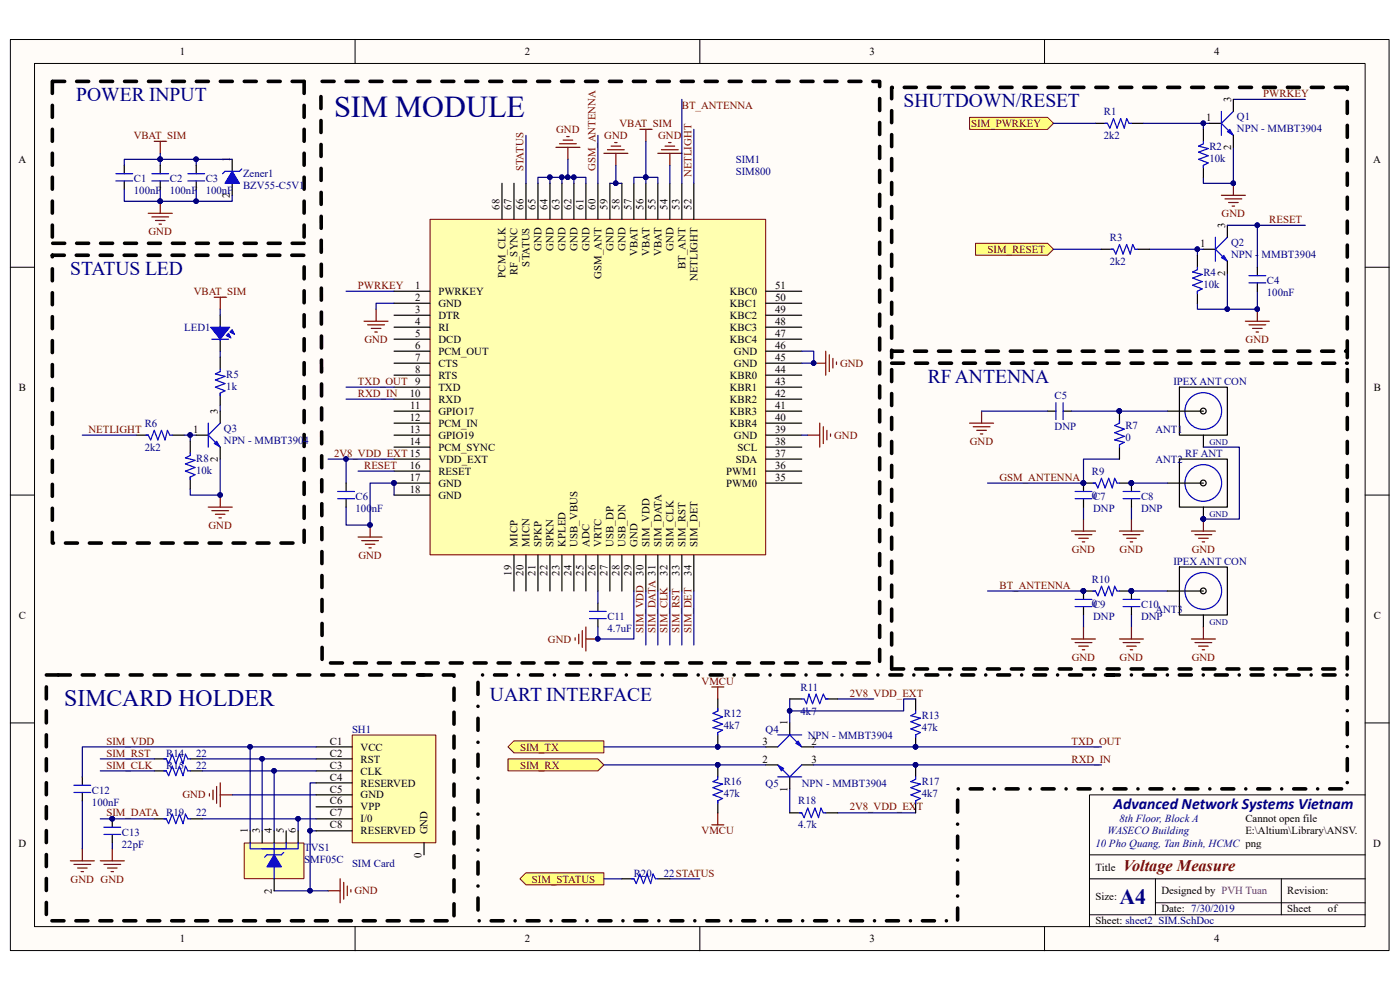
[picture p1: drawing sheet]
<svg xmlns="http://www.w3.org/2000/svg" width="297mm" height="210mm" viewBox="0 0 297 210" stroke-linecap="round" stroke-linejoin="round" font-family="sans-serif">
<path d="M2.2 8.4h292.5v193.2h-292.5z" fill="#fffcf8"/>
<path d="M2.2 8.4h292.5v193.2h-292.5z" fill="none" stroke="#000" stroke-width=".21"/>
<path d="M7.4 13.5h282.2v183.1h-282.2z" fill="#fffcf8"/>
<g fill="none" stroke="#000" stroke-width=".21">
<path d="M7.3 13.5h282.3v183.1h-282.3zM75.3 8.4v5.1M148.5 8.4v5.1M221.6 8.4v5.1M2.2 56.7h5.1M289.6 56.7h5.1M2.2 105h5.1M289.6 105h5.1M2.2 153.3h5.1M289.6 153.3h5.1M289.6 168.6h-58.5v28M75.3 196.6v5.1"/>
<path d="M148.5 196.6v5.1M221.6 196.6v5.1M231.1 186.4h58.5M231.1 194h58.5M231.1 181.3h58.5M245.1 186.4v7.6M245.1 191.5h44.5M271.8 186.4v7.6"/>
</g>
<g fill="#ffff80" stroke="#800000" stroke-width=".21">
<path d="M107.8 161h19l1.3 1.3-1.3 1.2h-19z" fill-rule="evenodd"/>
<path d="M109 157.2h19.1v2.5h-19.1l-1.2-1.3z" fill-rule="evenodd"/>
</g>
<path d="M91.3 46.6h71.1v71.1h-71.1z" fill="#ffffb0"/>
<path d="M91.2 46.5h71.2v71.2h-71.2z" fill="none" stroke="#800000" stroke-width=".21"/>
<g fill="none" stroke="#000" stroke-width=".25">
<path d="M106.5 38.9v7.6M109 38.9v7.6M111.6 38.9v7.6M114.1 38.9v7.6M116.7 38.9v7.6M119.2 38.9v7.6M121.8 38.9v7.6M124.3 38.9v7.6M126.8 38.9v7.6M129.4 38.9v7.6M131.9 38.9v7.6M134.5 38.9v7.6"/>
<path d="M137 38.9v7.6M139.6 38.9v7.6M142.1 38.9v7.6M144.6 38.9v7.6M147.2 38.9v7.6M83.6 79.6h7.6M83.6 77h7.6M83.6 74.5h7.6M83.6 72h7.6M83.6 69.4h7.6M83.6 66.9h7.6M83.6 64.3h7.6"/>
<path d="M83.6 61.8h7.6M162.4 79.6h7.7M162.4 77h7.7M162.4 74.5h7.7M162.4 72h7.7M162.4 69.4h7.7M162.4 66.9h7.7M162.4 64.3h7.7M162.4 61.8h7.7M83.6 99.9h7.6M83.6 97.4h7.6M83.6 94.8h7.6"/>
<path d="M83.6 92.3h7.6M83.6 89.8h7.6M83.6 87.2h7.6M83.6 84.7h7.6M83.6 82.1h7.6M162.4 99.9h7.7M162.4 97.4h7.7M162.4 94.8h7.7M162.4 92.3h7.7M162.4 89.8h7.7M162.4 87.2h7.7M162.4 84.7h7.7"/>
<path d="M162.4 82.1h7.7M83.6 102.5h7.6M83.6 105h7.6M109 117.7v7.7M111.6 117.7v7.7M114.1 117.7v7.7M116.7 117.7v7.7M119.2 117.7v7.7M121.8 117.7v7.7M124.3 117.7v7.7M126.8 117.7v7.7M129.4 117.7v7.7"/>
<path d="M131.9 117.7v7.7M134.5 117.7v7.7M137 117.7v7.7M139.6 117.7v7.7M142.1 117.7v7.7M144.6 117.7v7.7M147.2 117.7v7.7M162.4 102.5h7.7M32.7 161h2.6M40.4 161h2.5"/>
</g>
<circle cx="83.6" cy="102.5" r=".48" fill="#000080" stroke="#000080" stroke-width=".21"/>
<path d="M64.5 17.3v34.3M12.4 143.2h77.6" fill="none" stroke="#000" stroke-width=".76" stroke-dasharray="2.5 2.5"/>
<g fill="none" stroke="#800000" stroke-width=".25">
<path d="M44.4 168.4v.5M45.2 167.6v2M46 166.8v3.6M46.7 166.1v5.1M46.7 168.6h2.6M14.9 182.6h5.1M15.7 183.4h3.5M16.4 184.1h2.1M17.2 184.9h.5M17.5 180.1v2.5M21.3 182.6h5.1M22 183.4h3.6"/>
<path d="M22.8 184.1h2M23.6 184.9h.5M23.8 180.1v2.5M69.6 189h2.6M72.2 186.4v5.1M72.9 187.2v3.5M73.7 187.9v2.1M74.4 188.7v.5"/>
</g>
<path d="M34.8 161h.5l.5 1 .7-2 .8 2 .8-2 .7 2 .5-2 .5 1h.6" fill="none" stroke="#00f" stroke-width=".25"/>
<path d="M48.7 70.4l.6-.5 .5 1z" fill="#00f"/>
<path d="M48.7 70.4l.6-.5 .5 1z" fill="none" stroke="#00f" stroke-width=".21"/>
<path d="M48 71.2l.5-.5 .5 1z" fill="#00f"/>
<path d="M48 71.2l.5-.5 .5 1z" fill="none" stroke="#00f" stroke-width=".21"/>
<path d="M44.7 69.4h4l-2 2.6z" fill="#00f"/>
<path d="M44.7 69.4h4l-2 2.6z" fill="none" stroke="#00f" stroke-width=".21"/>
<path d="M44.9 72h3.6M46.7 69.2v.7M46.7 71.7v.5" fill="none" stroke="#00f" stroke-width=".25"/>
<path d="M49.3 33.8v2.5M49.3 38.9v2.5M46.7 66.9v2.5M46.7 72v2.5" fill="none" stroke="#000" stroke-width=".25"/>
<g fill="none" stroke="#800000" stroke-width=".25">
<path d="M117.9 31.3h5.1M118.7 30.5h3.6M119.5 29.7h2M120.2 29h.5M120.5 31.3v2.5M128.1 32.5h5.1M128.9 31.8h3.5M129.6 31h2.1M130.4 30.2h.5M130.7 32.5v2.6M139.6 32.5h5M140.3 31.8h3.6"/>
<path d="M141.1 31h2M141.8 30.2h.6M142.1 32.5v2.6M172.6 77h2.6M175.2 74.5v5.1M175.9 75.3v3.5M176.7 76v2.1M177.5 76.8v.5M171.4 92.3h2.5M173.9 89.8v5M174.7 90.5v3.6M175.4 91.3v2"/>
<path d="M176.2 92v.6M44.2 107.6h5.1M44.9 108.3h3.6M45.7 109.1h2M46.5 109.9h.5M46.7 105v2.6M76 113.9h5.1M76.7 114.7h3.6M77.5 115.4h2M78.3 116.2h.5M78.5 111.4v2.5M122 135.3v.5"/>
<path d="M122.8 134.5v2.1M123.5 133.8v3.5M124.3 133v5.1M124.3 135.5h2.5"/>
</g>
<g fill="#000080" stroke="#000080" stroke-width=".21">
<circle cx="46.7" cy="105" r=".48"/>
<circle cx="172.6" cy="77" r=".48"/>
<circle cx="126.8" cy="135.5" r=".48"/>
<circle cx="78.5" cy="111.4" r=".48"/>
</g>
<path d="M64.5 51.6h-53.4M189.2 141.9v-67.4" fill="none" stroke="#000" stroke-width=".76" stroke-dasharray="2.5 2.5"/>
<path d="M49.3 36.3l1.5 2.6h-3.1z" fill="#00f"/>
<path d="M49.3 36.3l1.5 2.6h-3.1zM51.3 35.8l-.5 .5h-3.1l-.5 .6" fill="none" stroke="#00f" stroke-width=".25"/>
<g fill="none" stroke="#800000" stroke-width=".25">
<path d="M32.7 30h2.6M34 30v2.5M135.7 27.4h2.6M137 27.4v2.6M31.5 45.2h5M32.2 46h3.6M33 46.8h2M33.7 47.5h.6M34 42.7v2.5M252.7 112.7h5.1M253.5 113.4h3.6M254.3 114.2h2"/>
<path d="M255 114.9h.5M255.3 110.1v2.6"/>
</g>
<g fill="#000080" stroke="#000080" stroke-width=".21">
<circle cx="34" cy="42.7" r=".48"/>
<circle cx="255.3" cy="110.1" r=".48"/>
</g>
<path d="M189.2 77h96.6" fill="none" stroke="#000" stroke-width=".76" stroke-dasharray="2.5 2.5"/>
<g fill="#ffff80" stroke="#800000" stroke-width=".21">
<path d="M207 51.6h15.2l1.3 1.3-1.3 1.2h-15.2z" fill-rule="evenodd"/>
<path d="M205.7 24.9h16.5l1.3 1.3-1.3 1.2h-16.5z" fill-rule="evenodd"/>
</g>
<path d="M232.4 26.2h2.5M240 26.2h2.6" fill="none" stroke="#000" stroke-width=".25"/>
<path d="M234.4 26.2h.5l.6 1 .7-2 .8 2 .7-2 .8 2 .5-2 .5 1h.5" fill="none" stroke="#00f" stroke-width=".25"/>
<path d="M261.7 38.9v2.5M259.1 41.4h5.1M259.9 42.2h3.5M260.6 43h2.1M261.4 43.7h.5M45.4 63.1h2.6M46.7 63.1v2.5M77.2 68.1h5.1M78 68.9h3.6M78.8 69.7h2M79.5 70.4h.5M79.8 65.6v2.5" fill="none" stroke="#800000" stroke-width=".25"/>
<circle cx="261.6" cy="38.9" r=".48" fill="#000080" stroke="#000080" stroke-width=".21"/>
<path d="M11.1 17.3v34.3M64.5 17.3h-53.4M68.3 17.3h118.3v123.3h-118.3l-.2-122.6M285.8 18.5h-96.6v56h96.6v-56M11.1 54.1h53.4v61.1h-53.4v-61.1M12.4 143.2h-2.6v52.1h86.5v-52.1h-7.6M189.2 141.9h95.3M285.8 141.9v-67.4" fill="none" stroke="#000" stroke-width=".76" stroke-dasharray="2.5 2.5"/>
<path d="M110.3 186.4l1.3-1.3h16.5v2.6h-16.5z" fill-rule="evenodd" fill="#ffff80" stroke="#800000" stroke-width=".21"/>
<g fill="none" stroke="#000" stroke-width=".25">
<path d="M26.4 35.1v1.8M26.4 38.4v1.8M34 35.1v1.8M34 38.4v1.8M41.6 35.1v1.8M41.6 38.4v1.8M266.7 56.7v1.8M266.7 60v1.8M28.9 92.3h2.6M36.5 92.3h2.6M40.4 93.6v2.5M222.2 87.2h1.8"/>
<path d="M225.5 87.2h1.8M247.7 87.2h7.6M250.2 97.4h10.2v10.2h-10.2zM250.2 82.1h10.2v10.2h-10.2zM255.3 92.3v2.5M40.4 101.2v2.5M73.4 102.5v1.8M73.4 105.8v1.8M247.7 102.5h7.6M255.3 107.6v2.5M126.8 127.9v1.8M126.8 131.2v1.8"/>
<path d="M32.7 163.5h2.6M32.7 173.7h2.6M40.4 163.5h2.5M40.4 173.7h2.5"/>
<circle cx="255.3" cy="87.2" r=".61"/>
<circle cx="255.3" cy="102.5" r=".61"/>
</g>
<g fill="none" stroke="#00f" stroke-width=".25">
<path d="M24.6 38.4h3.5M24.6 36.9h3.5M32.2 38.4h3.6M32.2 36.9h3.6M39.8 38.4h3.6M39.8 36.9h3.6M265 60h3.5M265 58.5h3.5M30.9 92.3h.6l.5 1 .7-2 .8 2 .8-2 .7 2 .5-2 .5 1h.5M40.4 96.1v.5l-1.1 .5 2.1 .5-2.1 .8 2.1 .8-2.1 .7 2.1 .8-1 .5v.5M224 85.4v3.6M225.5 85.4v3.6"/>
<path d="M71.6 105.8h3.6M71.6 104.3h3.6M125.1 131.2h3.5M125.1 129.7h3.5M34.8 163.5h.5l.5 1 .7-2 .8 2 .8-2 .7 2 .5-2 .5 1h.6M34.8 173.7h.5l.5 1 .7-2 .8 2 .8-2 .7 2 .5-2 .5 1h.6"/>
<circle cx="255.3" cy="87.2" r="3.9"/>
<circle cx="255.3" cy="102.5" r="3.9"/>
</g>
<g fill="#000080" stroke="#000080" stroke-width=".21">
<circle cx="255.3" cy="110.1" r=".48"/>
<circle cx="266.7" cy="65.6" r=".48"/>
<circle cx="63.2" cy="173.7" r=".48"/>
<circle cx="58.1" cy="163.5" r=".48"/>
<circle cx="55.6" cy="161" r=".48"/>
<circle cx="53" cy="158.4" r=".48"/>
<circle cx="46.7" cy="105" r=".48"/>
<circle cx="40.3" cy="92.3" r=".48"/>
<circle cx="116.6" cy="37.6" r=".48"/>
<circle cx="119.2" cy="37.6" r=".48"/>
<circle cx="121.7" cy="37.6" r=".48"/>
<circle cx="120.4" cy="37.6" r=".49"/>
<circle cx="130.6" cy="38.9" r=".48"/>
<circle cx="41.6" cy="42.7" r=".48"/>
<circle cx="34" cy="42.7" r=".48"/>
<circle cx="41.6" cy="33.8" r=".48"/>
<circle cx="34" cy="33.8" r=".48"/>
<circle cx="137" cy="37.6" r=".48"/>
<circle cx="261.6" cy="38.9" r=".48"/>
<circle cx="255.3" cy="26.1" r=".48"/>
<circle cx="172.6" cy="77" r=".48"/>
<circle cx="229.8" cy="102.5" r=".48"/>
<circle cx="229.8" cy="125.3" r=".48"/>
<circle cx="65.8" cy="176.2" r=".48"/>
<circle cx="65.8" cy="188.9" r=".48"/>
<circle cx="260.4" cy="65.6" r=".48"/>
<circle cx="254" cy="52.9" r=".48"/>
<circle cx="266.7" cy="47.8" r=".48"/>
<circle cx="126.8" cy="135.5" r=".48"/>
<circle cx="167.5" cy="150.8" r=".48"/>
<circle cx="73.4" cy="97.4" r=".48"/>
<circle cx="78.5" cy="111.4" r=".48"/>
<circle cx="83.6" cy="102.5" r=".48"/>
<circle cx="240" cy="125.3" r=".48"/>
<circle cx="240" cy="102.5" r=".48"/>
<circle cx="237.5" cy="87.2" r=".49"/>
</g>
<g fill="none" stroke="#800000" stroke-width=".25">
<path d="M264.2 68.1h5.1M265 68.9h3.5M265.7 69.7h2.1M266.5 70.4h.5M266.7 65.6v2.5M205.7 89.8h5.1M206.5 90.5h3.5M207.2 91.3h2.1M208 92h.5M208.2 87.2v2.6M227.3 112.7h5.1M228.1 113.4h3.5"/>
<path d="M228.8 114.2h2.1M229.6 114.9h.5M229.9 110.1v2.6M237.5 112.7h5.1M238.2 113.4h3.6M239 114.2h2M239.8 114.9h.5M240 110.1v2.6M227.3 135.5h5.1M228.1 136.3h3.5M228.8 137.1h2.1M229.6 137.8h.5"/>
<path d="M229.9 133v2.5M237.5 135.5h5.1M238.2 136.3h3.6M239 137.1h2M239.8 137.8h.5M240 133v2.5M252.7 135.5h5.1M253.5 136.3h3.6M254.3 137.1h2M255 137.8h.5M255.3 133v2.5M151 145.7h2.5"/>
<path d="M152.3 145.7v2.6M151 175h2.5M152.3 172.4v2.6"/>
</g>
<path d="M234.9 143.2h50.9v24.1h-82.7v28h-101.7v-52.1h134.8" fill="none" stroke="#000" stroke-width=".76" stroke-dasharray="2.5 2.5 0 2.5"/>
<g fill="none" stroke="#000080" stroke-width=".25">
<path d="M34 32.5v2.6M41.6 33.8v1.3M49.3 33.8h-22.9v1.3M111.6 28.7v10.2M114.1 38.9v-1.3h10.2v1.3M116.7 37.6v1.3M119.2 37.6v1.3M120.5 33.8v3.8M121.8 37.6v1.3M126.8 28.7v10.2M129.4 38.9h2.5M130.7 35.1v3.8"/>
<path d="M134.5 38.9v-1.3h5.1v1.3M137 30v8.9M142.1 35.1v3.8M144.6 21.1v17.8M147.2 27.4v11.5M223.5 26.2h8.9M255.3 26.2v1.2M261.7 31.3v7.6h-6.4v-1.3M261.7 21.1h15.2M26.4 40.2v2.5h22.9v-1.3M34 40.2v2.5M41.6 40.2v2.5"/>
<path d="M223.5 52.9h10.2M254 52.9v1.2M260.4 58v7.6h-6.4v-1.3M266.7 47.8v8.9M46.7 65.6v1.3M46.7 74.5v1.3M73.4 61.8h10.2M83.6 64.3h-3.8v1.3M170.1 74.5h2.5v2.5h-2.5M266.7 61.8v3.8h-6.3M17.5 92.3h11.4M40.4 92.3v1.3"/>
<path d="M46.7 97.4v7.6h-6.3v-1.3M46.7 85.9v1.3M69.6 97.4h14M73.4 84.7h10.2M73.4 82.1h10.2M73.4 97.4v5.1M76 99.9h7.6M170.1 92.3h1.3M208.2 87.2h14M227.3 87.2h20.4M237.5 97.4h-7.6v5.1h-20.4M255.3 94.8h7.6v15.3h-7.6"/>
<path d="M83.6 105v-2.5h-5.1v8.9h-5.1v-3.8M229.9 107.6v2.5M240 107.6v2.5M240 102.5h7.7M126.8 125.4v2.5M134.5 125.4v10.1h-7.7v-2.5M137 125.4v11.4M139.6 125.4v11.4M142.1 125.4v11.4M144.6 125.4v11.4M147.2 125.4v11.4M209.5 125.4h20.4"/>
<path d="M229.9 130.5v2.5M240 130.5v2.5M240 125.4h7.7M53.1 158.4v17.8M177.7 148.3h7.6M194.2 148.3h-2.5v2.5h-24.2M17.5 169.9v10.2M21.3 161h11.4M21.3 163.5h11.4M23.8 178.8v1.3M49.3 168.6h17.8M55.6 161v15.2"/>
<path d="M58.2 163.5v12.7M63.2 173.7v2.5M65.8 176.2v12.8M67.1 166.1h-1.3v10.1h1.3M167.5 167.3v5.1M177.7 172.4h16.5M58.2 189h11.4M128.1 186.4h3.8M142.1 186.4h6.4"/>
</g>
<path d="M51.9 178.9h12.6v7.5h-12.6z" fill="#ffffb0"/>
<path d="M51.8 178.8h12.7v7.6h-12.7z" fill="none" stroke="#800000" stroke-width=".21"/>
<path d="M58.2 181.3l1.5 2.6h-3.1z" fill="#00f"/>
<path d="M53.1 178.8v1.3h10.1v-1.3M58.2 178.8v2.5M60.7 178.8v1.3h-5.1M58.2 181.3l1.5 2.6h-3.1zM58.2 183.9v2.5M60.2 180.8l-.5 .5h-3.1l-.5 .5" fill="none" stroke="#00f" stroke-width=".25"/>
<path d="M53.1 176.2v2.6M55.6 176.2v2.6M58.2 176.2v2.6M60.7 176.2v2.6M63.2 176.2v2.6M58.2 186.4v2.6" fill="none" stroke="#000" stroke-width=".25"/>
<path d="M74.8 156h17.7v22.8h-17.7z" fill="#ffffb0"/>
<path d="M74.7 155.9h17.8v22.9h-17.8z" fill="none" stroke="#800000" stroke-width=".21"/>
<path d="M67.1 158.4h7.6M67.1 161h7.6M67.1 163.5h7.6M67.1 166.1h7.6M67.1 168.6h7.6M67.1 171.2h7.6M67.1 173.7h7.6M67.1 176.2h7.6M90 178.8v2.5" fill="none" stroke="#000" stroke-width=".25"/>
<path d="M39.1 92.3h2.5M42.9 173.7h24.2M42.9 163.5h24.2M42.9 161h24.2" fill="none" stroke="#000080" stroke-width=".25"/>
<g fill="#000080" stroke="#000080" stroke-width=".21">
<circle cx="63.2" cy="173.7" r=".48"/>
<circle cx="58.1" cy="163.5" r=".48"/>
<circle cx="55.6" cy="161" r=".48"/>
<circle cx="40.3" cy="92.3" r=".48"/>
</g>
<path d="M46.7 89.8l-2.5 2.5 2 2" fill="none" stroke="#00f" stroke-width=".25"/>
<path d="M46 93.6l.7 1.2-1.3-.7z" fill="#00f"/>
<path d="M46 93.6l.7 1.2-1.3-.7z" fill="none" stroke="#00f" stroke-width=".21"/>
<g fill="none" stroke="#000" stroke-width=".25">
<path d="M255.3 27.4v2.6M255.3 35.1v2.5M254 54.1v2.6M254 61.8v2.5M41.6 92.3h2.6M46.7 87.2v2.6M46.7 94.8v2.6M237.5 87.2v2.6M237.5 94.8v2.6M229.9 102.5h2.5M237.5 102.5h2.5M229.9 125.4h2.5"/>
<path d="M237.5 125.4h2.5M247.7 125.4h7.6M250.2 120.3h10.2v10.2h-10.2zM255.3 130.5v2.5M194.2 148.3v2.5M194.2 155.9v2.5M23.8 173.7v1.8M23.8 177v1.8M152.3 162.3v2.5M152.3 169.9v2.5M167.5 172.4h2.6M175.2 172.4h2.5"/>
<path d="M194.2 162.3v2.5M194.2 169.9v2.5M131.9 186.4h2.6M139.6 186.4h2.5"/>
<circle cx="255.3" cy="125.3" r=".61"/>
</g>
<g fill="none" stroke="#00f" stroke-width=".25">
<path d="M255.3 30v.5l-1 .5 2 .5-2 .8 2 .7-2 .8 2 .8-1 .5v.5M254 56.7v.5l-1 .5 2 .5-2 .8 2 .7-2 .8 2 .8-1 .5v.5M44.2 89.8v5M237.5 89.2v.6l-1 .5 2 .7-2 .8 2 .8-2 .7 2 .5-1 .5v.5M231.9 102.5h.5l.5 1 .8-2 .7 2 .8-2 .8 2 .5-2 .5 1h.5M231.9 125.4h.5l.5 1 .8-2 .7 2 .8-2 .8 2 .5-2 .5 1h.5M169.6 157.9l-2.1-2-2.5 2.5M194.2 150.8v.5l-1 .5 2.1 .5-2.1 .8 2.1 .8-2.1 .7 2.1 .8-1.1 .5v.5M22 177h3.6M22 175.5h3.6M152.3 164.8v.5l-1 .5 2 .5-2 .8 2 .7-2 .8 2 .8-1 .5v.5M169.6 172.4h.5l.5 1 .8-2 .7 2 .8-2 .7 2 .6-2 .5 1h.5"/>
<path d="M194.2 164.8v.5l-1 .5 2.1 .5-2.1 .8 2.1 .7-2.1 .8 2.1 .8-1.1 .5v.5M134 186.4h.5l.5 1 .7-2 .8 2 .8-2 .7 2 .5-2 .5 1h.6"/>
<circle cx="255.3" cy="125.3" r="3.9"/>
</g>
<g fill="#000080" stroke="#000080" stroke-width=".21">
<circle cx="194.2" cy="158.4" r=".48"/>
<circle cx="152.3" cy="162.2" r=".48"/>
<circle cx="194.2" cy="162.2" r=".48"/>
<circle cx="237.5" cy="87.2" r=".49"/>
<circle cx="240" cy="102.5" r=".48"/>
<circle cx="229.8" cy="102.5" r=".48"/>
<circle cx="240" cy="125.3" r=".48"/>
<circle cx="229.8" cy="125.3" r=".48"/>
<circle cx="23.8" cy="173.7" r=".48"/>
<circle cx="152.3" cy="158.4" r=".48"/>
</g>
<path d="M128.1 158.4h34.3M172.6 158.4h61.1M21.3 173.7h11.4" fill="none" stroke="#000080" stroke-width=".25"/>
<path d="M169.3 157.2l.8 1.2-1.3-.7z" fill="#00f"/>
<path d="M169.3 157.2l.8 1.2-1.3-.7z" fill="none" stroke="#00f" stroke-width=".21"/>
<path d="M162.4 158.4h2.6M167.5 153.3v2.6M170.1 158.4h2.5" fill="none" stroke="#000" stroke-width=".25"/>
<path d="M165 155.9h5.1M170.1 162.3l-2.6 2.5-2-2" fill="none" stroke="#00f" stroke-width=".25"/>
<path d="M165 162.3l1.3 .7-.5 .5z" fill="#00f"/>
<path d="M165 162.3l1.3 .7-.5 .5z" fill="none" stroke="#00f" stroke-width=".21"/>
<path d="M162.4 162.3h2.6M167.5 164.8v2.5M170.1 162.3h2.5" fill="none" stroke="#000" stroke-width=".25"/>
<path d="M260.4 50.3l-2.6 2.6 2.1 2M165 164.8h5.1" fill="none" stroke="#00f" stroke-width=".25"/>
<path d="M128.1 162.3h34.3M172.6 162.3h61.1" fill="none" stroke="#000080" stroke-width=".25"/>
<g fill="#000080" stroke="#000080" stroke-width=".21">
<circle cx="152.3" cy="162.2" r=".48"/>
<circle cx="194.2" cy="162.2" r=".48"/>
</g>
<path d="M259.1 54.7l.5-.6 .8 1.3z" fill="#00f"/>
<path d="M259.1 54.7l.5-.6 .8 1.3z" fill="none" stroke="#00f" stroke-width=".21"/>
<path d="M255.3 52.9h2.5M260.4 47.8v2.5M260.4 55.4v2.6" fill="none" stroke="#000" stroke-width=".25"/>
<path d="M261.7 23.6l-2.6 2.6 2 2M257.8 50.3v5.1" fill="none" stroke="#00f" stroke-width=".25"/>
<path d="M242.6 26.2h14M260.4 47.8h16.5" fill="none" stroke="#000080" stroke-width=".25"/>
<g fill="#000080" stroke="#000080" stroke-width=".21">
<circle cx="266.7" cy="47.8" r=".48"/>
<circle cx="255.3" cy="26.1" r=".48"/>
</g>
<path d="M260.4 27.9l.5-.5 .8 1.3z" fill="#00f"/>
<path d="M260.9 27.4l.8 1.3-1.3-.8z" fill="none" stroke="#00f" stroke-width=".21"/>
<g fill="none" stroke="#000" stroke-width=".25">
<path d="M256.6 26.2h2.5M261.7 21.1v2.5M261.7 28.7v2.6M233.7 52.9h2.5M241.3 52.9h2.5M46.7 75.8v2.5M46.7 83.4v2.5M229.9 102.5v1.8M229.9 105.8v1.8M240 102.5v1.8M240 105.8v1.8M229.9 125.4v1.7"/>
<path d="M229.9 128.7v1.8M240 125.4v1.7M240 128.7v1.8M152.3 148.3v2.5M152.3 155.9v2.5M167.5 148.3h2.6M175.2 148.3h2.5M17.5 164.8v1.8M17.5 168.1v1.8"/>
</g>
<g fill="none" stroke="#00f" stroke-width=".25">
<path d="M259.1 23.6v5.1M235.7 52.9h.5l.5 1 .8-2 .7 2 .8-2 .8 2 .5-2 .5 1h.5M46.7 78.3v.5l-1 .5 2 .5-2 .8 2 .8-2 .7 2 .8-1 .5v.5M228.1 104.3h3.5M228.1 105.8h3.5M238.2 104.3h3.6M238.2 105.8h3.6M228.1 127.1h3.5M228.1 128.7h3.5M238.2 127.1h3.6M238.2 128.7h3.6M152.3 150.3v.5l-1 .5 2 .8-2 .7 2 .8-2 .8 2 .5-1 .5v.5"/>
<path d="M170.1 148.3h.5l.5 1 .5-2.1 .8 2.1 .7-2.1 .8 2.1 .8-2.1 .5 1.1h.5M15.7 168.1h3.5M15.7 166.6h3.5"/>
</g>
<path d="M243.8 52.9h11.5M67.1 158.4h-49.6v6.4M167.5 148.3v5" fill="none" stroke="#000080" stroke-width=".25"/>
<g fill="#000080" stroke="#000080" stroke-width=".21">
<circle cx="254" cy="52.9" r=".48"/>
<circle cx="229.8" cy="102.5" r=".48"/>
<circle cx="240" cy="102.5" r=".48"/>
<circle cx="240" cy="125.3" r=".48"/>
<circle cx="229.8" cy="125.3" r=".48"/>
<circle cx="167.5" cy="150.8" r=".48"/>
<circle cx="152.3" cy="158.4" r=".48"/>
<circle cx="53" cy="158.4" r=".48"/>
</g>
<text font-size="6.4" fill="#000080" x="70.9" y="24.8">SIM MODULE</text>
<text font-size="5" fill="#000080" x="13.6" y="149.7">SIMCARD HOLDER</text>
<text font-size="4.6" fill="#000080" x="237.5" y="191.8">A4</text>
<g font-size="4.1" fill="#000080">
<text x="16.2" y="21.5">POWER INPUT</text>
<text x="191.7" y="22.7">SHUTDOWN/RESET</text>
<text x="14.9" y="58.3">STATUS LED</text>
<text x="196.8" y="81.2">RF ANTENNA</text>
<text x="103.9" y="148.6">UART INTERFACE</text>
</g>
<text font-size="3.4" fill="#800000" x="238.2" y="184.7">Voltage Measure</text>
<text font-size="3.3" fill="#000080" x="236.2" y="171.5">Advanced Network Systems Vietnam</text>
<g font-size="2.3">
<text x="38.2" y="11.7">1</text>
<text x="111.3" y="11.7">2</text>
<text x="184.4" y="11.7">3</text>
<text x="257.6" y="11.7">4</text>
<text x="261.1" y="21.6" transform="rotate(-90 261.1 21.6)">3</text>
<text x="255.9" y="25.7">1</text>
<text x="3.9" y="34.6">A</text>
<text x="48.8" y="34.3" transform="rotate(-90 48.8 34.3)">1</text>
<text x="261.1" y="31.9" transform="rotate(-90 261.1 31.9)">2</text>
<text x="291.3" y="34.6">A</text>
<text x="48.8" y="42.1" transform="rotate(-90 48.8 42.1)">2</text>
<text x="106" y="44.5" transform="rotate(-90 106 44.5)">68</text>
<text x="108.5" y="44.5" transform="rotate(-90 108.5 44.5)">67</text>
<text x="111.1" y="44.5" transform="rotate(-90 111.1 44.5)">66</text>
<text x="113.6" y="44.5" transform="rotate(-90 113.6 44.5)">65</text>
<text x="116.2" y="44.5" transform="rotate(-90 116.2 44.5)">64</text>
<text x="118.7" y="44.5" transform="rotate(-90 118.7 44.5)">63</text>
<text x="121.2" y="44.5" transform="rotate(-90 121.2 44.5)">62</text>
<text x="123.8" y="44.5" transform="rotate(-90 123.8 44.5)">61</text>
<text x="126.3" y="44.5" transform="rotate(-90 126.3 44.5)">60</text>
<text x="128.9" y="44.5" transform="rotate(-90 128.9 44.5)">59</text>
<text x="131.4" y="44.5" transform="rotate(-90 131.4 44.5)">58</text>
<text x="134" y="44.5" transform="rotate(-90 134 44.5)">57</text>
<text x="136.5" y="44.5" transform="rotate(-90 136.5 44.5)">56</text>
<text x="139.1" y="44.5" transform="rotate(-90 139.1 44.5)">55</text>
<text x="141.6" y="44.5" transform="rotate(-90 141.6 44.5)">54</text>
<text x="144.1" y="44.5" transform="rotate(-90 144.1 44.5)">53</text>
<text x="146.7" y="44.5" transform="rotate(-90 146.7 44.5)">52</text>
<text x="114.9" y="53.3" transform="rotate(-90 114.9 53.3)">GND</text>
<text x="117.4" y="53.3" transform="rotate(-90 117.4 53.3)">GND</text>
<text x="120" y="53.3" transform="rotate(-90 120 53.3)">GND</text>
<text x="122.5" y="53.3" transform="rotate(-90 122.5 53.3)">GND</text>
<text x="125.1" y="53.3" transform="rotate(-90 125.1 53.3)">GND</text>
<text x="130.2" y="53.3" transform="rotate(-90 130.2 53.3)">GND</text>
<text x="132.7" y="53.3" transform="rotate(-90 132.7 53.3)">GND</text>
<text x="142.9" y="53.3" transform="rotate(-90 142.9 53.3)">GND</text>
<text x="254.6" y="52.4">1</text>
<text x="259.9" y="48.3" transform="rotate(-90 259.9 48.3)">3</text>
<text x="107.3" y="58.9" transform="rotate(-90 107.3 58.9)">PCM_CLK</text>
<text x="109.8" y="58.4" transform="rotate(-90 109.8 58.4)">RF_SYNC</text>
<text x="112.4" y="56.6" transform="rotate(-90 112.4 56.6)">STATUS</text>
<text x="127.6" y="59.1" transform="rotate(-90 127.6 59.1)">GSM_ANT</text>
<text x="135.3" y="54.3" transform="rotate(-90 135.3 54.3)">VBAT</text>
<text x="137.8" y="54.3" transform="rotate(-90 137.8 54.3)">VBAT</text>
<text x="140.3" y="54.3" transform="rotate(-90 140.3 54.3)">VBAT</text>
<text x="145.4" y="57.1" transform="rotate(-90 145.4 57.1)">BT_ANT</text>
<text x="148" y="59.6" transform="rotate(-90 148 59.6)">NETLIGHT</text>
<text x="259.9" y="58.6" transform="rotate(-90 259.9 58.6)">2</text>
<text x="88.1" y="61.3">1</text>
<text x="88.1" y="63.8">2</text>
<text x="93" y="62.6">PWRKEY</text>
<text x="93" y="65.1">GND</text>
<text x="154.8" y="65.1">KBC1</text>
<text x="154.8" y="62.6">KBC0</text>
<text x="164.5" y="63.8">50</text>
<text x="164.5" y="61.3">51</text>
<text x="88.1" y="66.4">3</text>
<text x="88.1" y="68.9">4</text>
<text x="88.1" y="71.5">5</text>
<text x="93" y="67.6">DTR</text>
<text x="93" y="70.2">RI</text>
<text x="154.8" y="70.2">KBC3</text>
<text x="154.8" y="67.6">KBC2</text>
<text x="164.5" y="71.5">47</text>
<text x="164.5" y="68.9">48</text>
<text x="164.5" y="66.4">49</text>
<text x="88.1" y="74">6</text>
<text x="88.1" y="76.5">7</text>
<text x="93" y="72.7">DCD</text>
<text x="93" y="75.3">PCM_OUT</text>
<text x="93" y="77.8">CTS</text>
<text x="154.8" y="72.7">KBC4</text>
<text x="155.7" y="77.8">GND</text>
<text x="155.7" y="75.3">GND</text>
<text x="164.5" y="76.5">45</text>
<text x="164.5" y="74">46</text>
<text x="4" y="82.9">B</text>
<text x="88.1" y="79.1">8</text>
<text x="93" y="80.3">RTS</text>
<text x="93" y="82.9">TXD</text>
<text x="154.8" y="82.9">KBR1</text>
<text x="154.8" y="80.3">KBR0</text>
<text x="164.5" y="81.6">43</text>
<text x="164.5" y="79.1">44</text>
<text x="291.4" y="82.9">B</text>
<text x="46.2" y="87.7" transform="rotate(-90 46.2 87.7)">3</text>
<text x="86.9" y="84.2">10</text>
<text x="86.9" y="89.3">12</text>
<text x="87" y="86.7">11</text>
<text x="93" y="85.4">RXD</text>
<text x="93" y="88">GPIO17</text>
<text x="154.8" y="88">KBR3</text>
<text x="154.8" y="85.4">KBR2</text>
<text x="164.5" y="89.3">40</text>
<text x="164.5" y="86.7">41</text>
<text x="164.5" y="84.2">42</text>
<text x="41" y="91.8">1</text>
<text x="86.9" y="91.8">13</text>
<text x="86.9" y="94.4">14</text>
<text x="93" y="90.6">PCM_IN</text>
<text x="93" y="93.1">GPIO19</text>
<text x="93" y="95.6">PCM_SYNC</text>
<text x="154.8" y="90.6">KBR4</text>
<text x="155.7" y="93.1">GND</text>
<text x="156.5" y="95.6">SCL</text>
<text x="164.5" y="94.4">38</text>
<text x="164.5" y="91.8">39</text>
<text x="46.2" y="98" transform="rotate(-90 46.2 98)">2</text>
<text x="86.9" y="99.4">16</text>
<text x="86.9" y="102">17</text>
<text x="93" y="98.2">VDD_EXT</text>
<text x="93" y="100.7">RESET</text>
<text x="154" y="100.7">PWM1</text>
<text x="156.1" y="98.2">SDA</text>
<text x="164.5" y="102">35</text>
<text x="164.5" y="99.4">36</text>
<text x="164.5" y="96.9">37</text>
<text x="86.9" y="104.5">18</text>
<text x="93" y="103.3">GND</text>
<text x="93" y="105.8">GND</text>
<text x="154" y="103.3">PWM0</text>
<text x="109.8" y="116" transform="rotate(-90 109.8 116)">MICP</text>
<text x="112.4" y="116" transform="rotate(-90 112.4 116)">MICN</text>
<text x="114.9" y="116" transform="rotate(-90 114.9 116)">SPKP</text>
<text x="117.4" y="116" transform="rotate(-90 117.4 116)">SPKN</text>
<text x="120" y="116" transform="rotate(-90 120 116)">KPLED</text>
<text x="122.5" y="116" transform="rotate(-90 122.5 116)">USB_VBUS</text>
<text x="125.1" y="116" transform="rotate(-90 125.1 116)">ADC</text>
<text x="127.6" y="116" transform="rotate(-90 127.6 116)">VRTC</text>
<text x="130.2" y="116" transform="rotate(-90 130.2 116)">USB_DP</text>
<text x="132.7" y="116" transform="rotate(-90 132.7 116)">USB_DN</text>
<text x="135.3" y="116" transform="rotate(-90 135.3 116)">GND</text>
<text x="137.8" y="116" transform="rotate(-90 137.8 116)">SIM_VDD</text>
<text x="140.3" y="116" transform="rotate(-90 140.3 116)">SIM_DATA</text>
<text x="142.9" y="116" transform="rotate(-90 142.9 116)">SIM_CLK</text>
<text x="145.4" y="116" transform="rotate(-90 145.4 116)">SIM_RST</text>
<text x="148" y="116" transform="rotate(-90 148 116)">SIM_DET</text>
<text x="108.5" y="122.1" transform="rotate(-90 108.5 122.1)">19</text>
<text x="111.1" y="122.1" transform="rotate(-90 111.1 122.1)">20</text>
<text x="113.6" y="122.1" transform="rotate(-90 113.6 122.1)">21</text>
<text x="116.2" y="122.1" transform="rotate(-90 116.2 122.1)">22</text>
<text x="118.7" y="122.1" transform="rotate(-90 118.7 122.1)">23</text>
<text x="121.2" y="122.1" transform="rotate(-90 121.2 122.1)">24</text>
<text x="123.8" y="122.1" transform="rotate(-90 123.8 122.1)">25</text>
<text x="126.3" y="122.1" transform="rotate(-90 126.3 122.1)">26</text>
<text x="128.9" y="122.1" transform="rotate(-90 128.9 122.1)">27</text>
<text x="131.4" y="122.1" transform="rotate(-90 131.4 122.1)">28</text>
<text x="134" y="122.1" transform="rotate(-90 134 122.1)">29</text>
<text x="136.5" y="122.1" transform="rotate(-90 136.5 122.1)">30</text>
<text x="141.6" y="122.1" transform="rotate(-90 141.6 122.1)">32</text>
<text x="144.1" y="122.1" transform="rotate(-90 144.1 122.1)">33</text>
<text x="146.7" y="122.1" transform="rotate(-90 146.7 122.1)">34</text>
<text x="4" y="131.2">C</text>
<text x="291.4" y="131.2">C</text>
<text x="167" y="153.8" transform="rotate(-90 167 153.8)">1</text>
<text x="70" y="157.9">C1</text>
<text x="70" y="160.5">C2</text>
<text x="76.5" y="159.2">VCC</text>
<text x="76.5" y="161.8">RST</text>
<text x="161.8" y="157.9">3</text>
<text x="161.8" y="161.8">2</text>
<text x="172.1" y="157.9">2</text>
<text x="172.1" y="161.8">3</text>
<text x="70" y="163">C3</text>
<text x="70" y="165.6">C4</text>
<text x="76.5" y="164.3">CLK</text>
<text x="76.5" y="166.8">RESERVED</text>
<text x="167" y="168" transform="rotate(-90 167 168)">1</text>
<text x="70" y="168.1">C5</text>
<text x="70" y="170.6">C6</text>
<text x="70" y="173.2">C7</text>
<text x="76.5" y="169.4">GND</text>
<text x="76.5" y="171.9">VPP</text>
<text x="3.9" y="179.6">D</text>
<text x="52.6" y="176.7" transform="rotate(-90 52.6 176.7)">1</text>
<text x="55.1" y="176.7" transform="rotate(-90 55.1 176.7)">3</text>
<text x="57.7" y="176.7" transform="rotate(-90 57.7 176.7)">4</text>
<text x="60.2" y="176.7" transform="rotate(-90 60.2 176.7)">5</text>
<text x="62.7" y="176.7" transform="rotate(-90 62.7 176.7)">6</text>
<text x="70" y="175.7">C8</text>
<text x="76.5" y="174.5">I/0</text>
<text x="76.5" y="177">RESERVED</text>
<text x="90.7" y="177" transform="rotate(-90 90.7 177)">GND</text>
<text x="264.2" y="174.5">Cannot open file</text>
<text x="264.2" y="177">E:\Altium\Library\ANSV.</text>
<text x="291.3" y="179.6">D</text>
<text x="89.4" y="181.9" transform="rotate(-90 89.4 181.9)">0</text>
<text x="232.4" y="184.7">Title</text>
<text x="57.7" y="189.6" transform="rotate(-90 57.7 189.6)">2</text>
<text x="232.4" y="191">Size:</text>
<text x="246.4" y="189.7">Designed by PVH Tuan</text>
<text x="273.1" y="189.7">Revision:</text>
<text x="232.4" y="196.1">Sheet: sheet2_SIM.SchDoc</text>
<text x="246.4" y="193.5">Date: 7/30/2019</text>
<text x="273.1" y="193.5">Sheet</text>
<text x="281.7" y="193.5">of</text>
<text x="38.2" y="199.9">1</text>
<text x="111.3" y="199.9">2</text>
<text x="184.4" y="199.9">3</text>
<text x="257.6" y="199.9">4</text>
</g>
<g font-size="2.3" fill="#800000">
<text x="144.6" y="23.1">BT_ANTENNA</text>
<text x="268" y="20.6">PWRKEY</text>
<text x="28.4" y="29.5">VBAT_SIM</text>
<text x="118" y="28.2">GND</text>
<text x="128.2" y="29.5">GND</text>
<text x="131.4" y="26.9">VBAT_SIM</text>
<text x="139.6" y="29.5">GND</text>
<text x="206" y="26.9">SIM_PWRKEY</text>
<text x="111.1" y="36.3" transform="rotate(-90 111.1 36.3)">STATUS</text>
<text x="126.3" y="36.3" transform="rotate(-90 126.3 36.3)">GSM_ANTENNA</text>
<text x="146.7" y="37.6" transform="rotate(-90 146.7 37.6)">NETLIGHT</text>
<text x="259.2" y="46">GND</text>
<text x="269.3" y="47.3">RESET</text>
<text x="31.5" y="49.8">GND</text>
<text x="209.5" y="53.6">SIM_RESET</text>
<text x="41.1" y="62.6">VBAT_SIM</text>
<text x="75.9" y="61.3">PWRKEY</text>
<text x="77.3" y="72.7">GND</text>
<text x="178.2" y="77.8">GND</text>
<text x="264.2" y="72.7">GND</text>
<text x="75.9" y="81.6">TXD_OUT 9</text>
<text x="75.9" y="84.2">RXD_IN</text>
<text x="18.8" y="91.8">NETLIGHT</text>
<text x="177" y="93.1">GND</text>
<text x="205.7" y="94.4">GND</text>
<text x="70.9" y="96.9">2V8_VDD_EXT 15</text>
<text x="77.3" y="99.4">RESET</text>
<text x="212" y="102">GSM_ANTENNA</text>
<text x="44.2" y="112.1">GND</text>
<text x="76" y="118.5">GND</text>
<text x="227.4" y="117.2">GND</text>
<text x="237.5" y="117.2">GND</text>
<text x="252.8" y="117.2">GND</text>
<text x="212" y="124.9">BT_ANTENNA</text>
<text x="116.2" y="136.3">GND</text>
<text x="136.5" y="134.3" transform="rotate(-90 136.5 134.3)">SIM_VDD</text>
<text x="139.1" y="134.3" transform="rotate(-90 139.1 134.3)">SIM_DATA 31</text>
<text x="141.6" y="134.3" transform="rotate(-90 141.6 134.3)">SIM_CLK</text>
<text x="144.1" y="134.3" transform="rotate(-90 144.1 134.3)">SIM_RST</text>
<text x="146.7" y="134.3" transform="rotate(-90 146.7 134.3)">SIM_DET</text>
<text x="227.4" y="140.1">GND</text>
<text x="237.5" y="140.1">GND</text>
<text x="252.8" y="140.1">GND</text>
<text x="148.8" y="145.2">VMCU</text>
<text x="180.3" y="147.7">2V8_VDD_EXT</text>
<text x="22.6" y="157.9">SIM_VDD</text>
<text x="22.6" y="160.5">SIM_RST</text>
<text x="110.3" y="159.2">SIM_TX</text>
<text x="227.3" y="157.9">TXD_OUT</text>
<text x="227.3" y="161.8">RXD_IN</text>
<text x="22.6" y="163">SIM_CLK</text>
<text x="110.3" y="163">SIM_RX</text>
<text x="22.6" y="173.2">SIM_DATA R19</text>
<text x="38.7" y="169.4">GND</text>
<text x="180.3" y="171.9">2V8_VDD_EXT</text>
<text x="148.8" y="177">VMCU</text>
<text x="15" y="187.2">GND GND</text>
<text x="75.2" y="189.7">GND</text>
<text x="112.9" y="187.2">SIM_STATUS</text>
</g>
<g font-size="2.3" fill="#000080">
<text x="234.2" y="24.4">R1</text>
<text x="234.2" y="29.5">2k2</text>
<text x="262.4" y="25.4">Q1</text>
<text x="262.4" y="27.9">NPN - MMBT3904</text>
<text x="156.1" y="34.6">SIM1</text>
<text x="256.6" y="31.8">R2</text>
<text x="256.6" y="34.3">10k</text>
<text x="28.4" y="38.7">C1</text>
<text x="28.4" y="41.2">100nF</text>
<text x="36" y="38.7">C2</text>
<text x="36" y="41.2">100nF</text>
<text x="43.6" y="38.7">C3</text>
<text x="43.6" y="41.2">100nF</text>
<text x="51.6" y="37.6">Zener1</text>
<text x="51.6" y="40.2">BZV55-C5V1</text>
<text x="156.1" y="37.1">SIM800</text>
<text x="235.5" y="51.1">R3</text>
<text x="261.1" y="52.1">Q2</text>
<text x="235.5" y="56.2">2k2</text>
<text x="255.3" y="58.5">R4</text>
<text x="261.1" y="54.7">NPN - MMBT3904</text>
<text x="255.3" y="61">10k</text>
<text x="268.8" y="60.3">C4</text>
<text x="268.8" y="62.8">100nF</text>
<text x="39.1" y="70.2">LED1</text>
<text x="48" y="80.1">R5</text>
<text x="48" y="82.6">1k</text>
<text x="248.9" y="81.6">IPEX ANT CON</text>
<text x="223.7" y="84.7">C5</text>
<text x="30.7" y="90.6">R6</text>
<text x="30.7" y="95.6">2k2</text>
<text x="47.5" y="91.6">Q3</text>
<text x="47.5" y="94.1">NPN - MMBT3904</text>
<text x="223.7" y="91.3">DNP</text>
<text x="238.8" y="91.1">R7</text>
<text x="238.8" y="93.6">0</text>
<text x="245.1" y="91.8">ANT1</text>
<text x="41.6" y="97.9">R8</text>
<text x="41.6" y="100.5">10k</text>
<text x="231.6" y="100.7">R9</text>
<text x="245.1" y="98.2">ANT2</text>
<text x="251.5" y="96.9">RF ANT</text>
<text x="75.4" y="106">C6</text>
<text x="231.6" y="105.8">0C7</text>
<text x="242.1" y="106">C8</text>
<text x="75.4" y="108.6">100nF</text>
<text x="231.9" y="108.6">DNP</text>
<text x="242.1" y="108.6">DNP</text>
<text x="248.9" y="119.8">IPEX ANT CON</text>
<text x="231.6" y="123.6">R10</text>
<text x="128.9" y="131.5">C11</text>
<text x="231.6" y="128.7">0C9</text>
<text x="231.9" y="131.5">DNP</text>
<text x="242.1" y="128.9">C10</text>
<text x="242.1" y="131.5">DNP</text>
<text x="245.1" y="130">ANT3</text>
<text x="128.9" y="134">4.7uF</text>
<text x="169.8" y="146.5">R11</text>
<text x="74.7" y="155.4">SH1</text>
<text x="153.5" y="152.1">R12</text>
<text x="153.5" y="154.6">4k7</text>
<text x="162.4" y="155.4">Q4</text>
<text x="169.8" y="151.6">4k7</text>
<text x="195.5" y="152.6">R13</text>
<text x="195.5" y="155.2">47k</text>
<text x="35.3" y="160.5">R14</text>
<text x="41.6" y="160.5">22</text>
<text x="171.4" y="156.7">NPN - MMBT3904</text>
<text x="35.3" y="163">R15</text>
<text x="41.6" y="163">22</text>
<text x="153.5" y="166.6">R16</text>
<text x="162.4" y="166.8">Q5</text>
<text x="170.1" y="166.8">NPN - MMBT3904</text>
<text x="195.5" y="166.6">R17</text>
<text x="19.5" y="168.4">C12</text>
<text x="19.5" y="170.9">100nF</text>
<text x="41.6" y="173.2">22</text>
<text x="153.5" y="169.1">47k</text>
<text x="169.3" y="170.6">R18</text>
<text x="195.5" y="169.1">4k7</text>
<text x="25.9" y="177.3">C13</text>
<text x="25.9" y="179.8">22pF</text>
<text x="169.3" y="175.7">4.7k</text>
<text x="232.4" y="179.6">10 Pho Quang, Tan Binh, HCMC png</text>
<text x="234.9" y="177">WASECO Building</text>
<text x="237.5" y="174.5">8th Floor, Block A</text>
<text x="64.5" y="180.6">TVS1</text>
<text x="64.5" y="183.1">SMF05C</text>
<text x="74.7" y="183.9">SIM Card</text>
<text x="134.4" y="185.9">R20</text>
<text x="140.8" y="185.9">22STATUS</text>
</g>
<g font-size="1.8" fill="#000080">
<text x="256.6" y="94.4">GND</text>
<text x="256.6" y="109.7">GND</text>
<text x="256.6" y="132.6">GND</text>
</g>
</svg>
